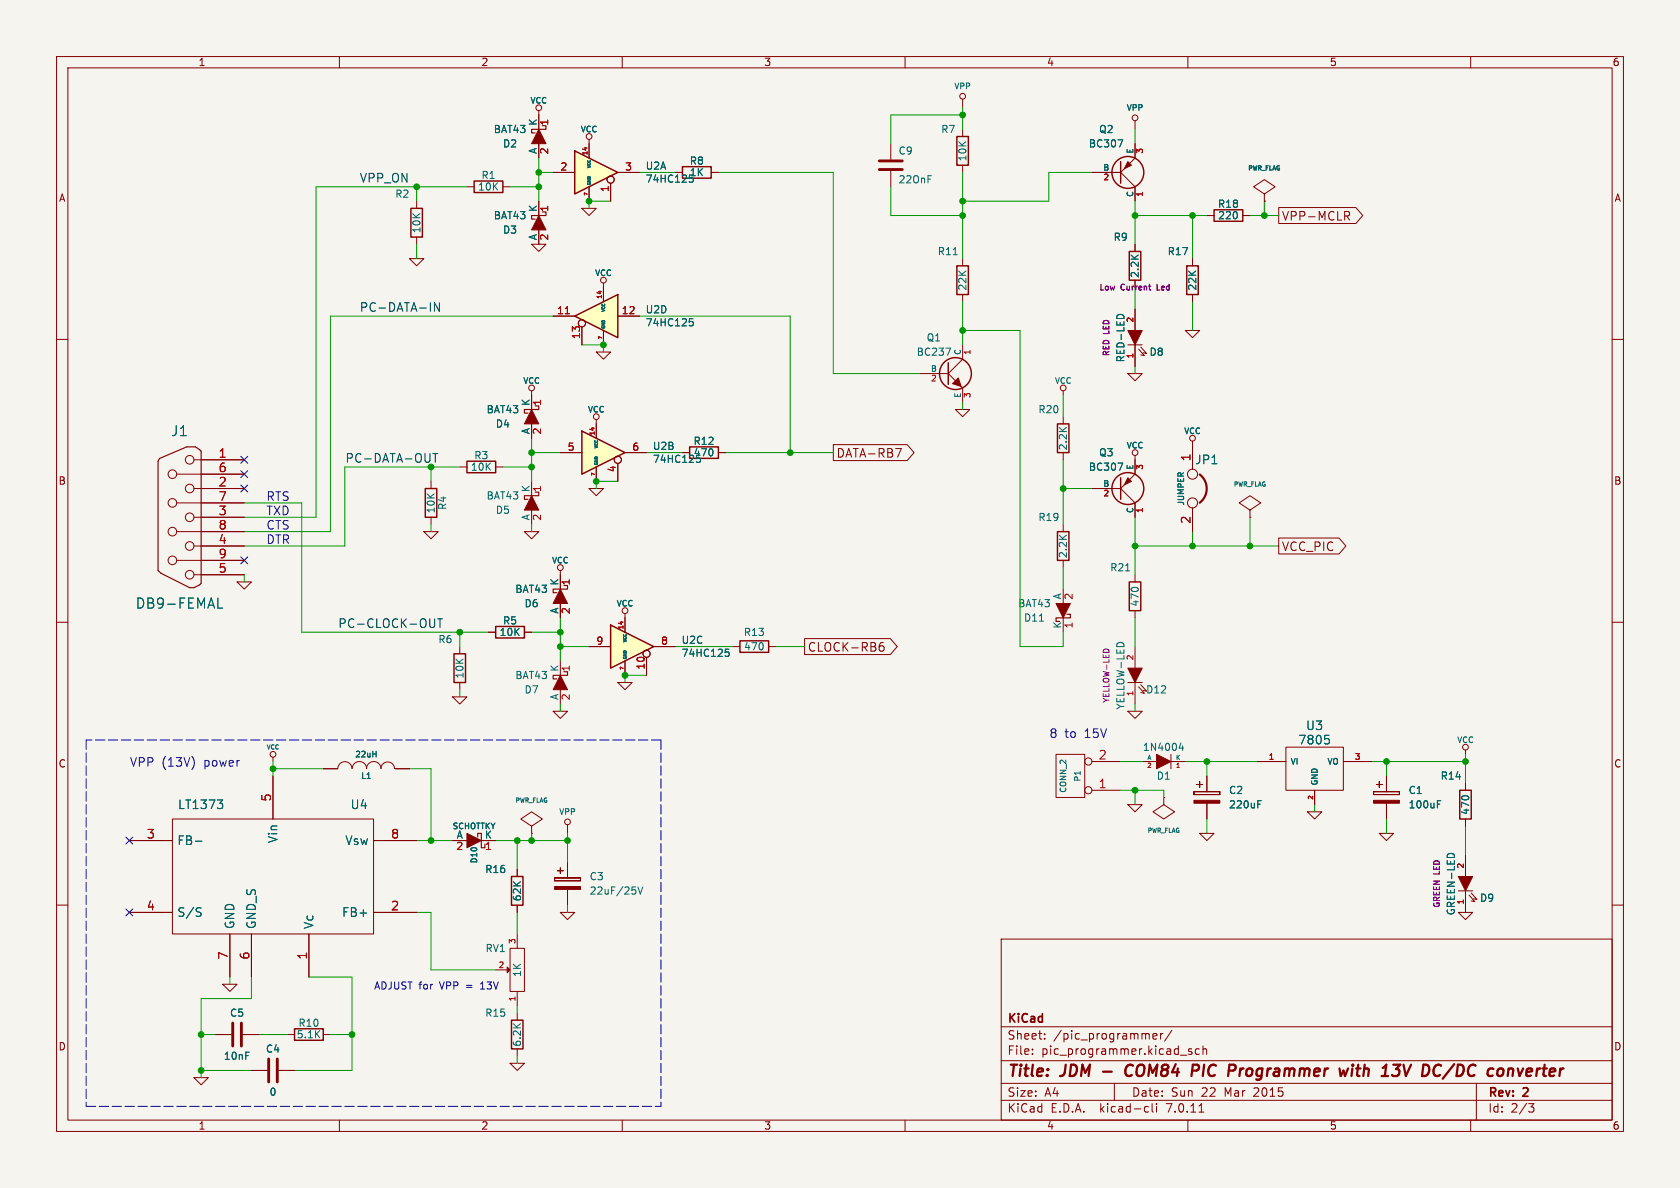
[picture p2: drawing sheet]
<svg xmlns="http://www.w3.org/2000/svg" width="297mm" height="210mm" viewBox="0 0 297 210" stroke-linecap="round" stroke-linejoin="round" font-family="sans-serif">
<path d="M0 0h297v210h-297z" fill="#f5f4ef" stroke="#f5f4ef" stroke-width=".18"/>
<g fill="none" stroke="#840000" stroke-width=".18">
<path d="M10 10h277v190h-277zM12 12h273v186h-273zM60 10v2M110 10v2M160 10v2M210 10v2M260 10v2M10 60h2M106.7 50v.8M285 60h2M105.4 74.2v.7M31.2 83.8h12"/>
<path d="M31.2 88.9h12M31.2 94h12M31.2 99.1h12M34.3 81.3h8.9M34.3 86.4h8.9M34.3 91.4h8.9M34.3 96.5h8.9M81.3 82.6h1.2M87.6 82.6h1.3M92.7 94h2.5l-1.2 1.3zM104.1 86.4h2.6l-1.3 1.2zM188 92.7v1.3"/>
<path d="M188 99.1v1.2M221 90.2l1.9-1.3-1.9-1.3-1.9 1.3 1.9 1.3v1.2M221 91.4h.1M10 110h2M34.3 101.6h8.9M41.9 102.9h2.5l-1.2 1.2zM86.4 111.8h1.2M92.7 111.8h1.3M99.1 101.6v2.5M99.1 106.7v2.5M188 104.1v2.6M188 109.2v2.6"/>
<path d="M285 110h2M201.9 134.6h2.6M207 133.4v2.5M207 134.6h2.5M242.8 140v.5zM242.8 140h4.6zM243.3 138.7h1zM243.8 138.2v1zM245.1 137.2v2.8M247.4 140v.5zM259.1 138.4v1.3M10 160h2"/>
<path d="M80 148.6h2.5M85.1 148.6h2.5M91.4 153.7v1.2M205.7 141v1.2l1.9 1.3-1.9 1.3-1.9-1.3 1.9-1.3M205.7 141h.1M242.8 140.5h4.6zM243.8 147.3h2.6l-1.3 1.3zM245.1 142v2.8M257.8 157.5h2.5M259.1 144.8v1.3M259.1 151.1v3.8M259.1 157.5v3.8"/>
<path d="M259.7 158.2l1 1.2-.6-.1M260.1 157.9l1 1.1-.6-.1M285 160h2M91.4 160v1.3M177 166h108v32h-108zM60 198v2M110 198v2M160 198v2M177 194.5h108M177 191.5h108M177 187.5h108M177 181.5h108"/>
<path d="M182.5 186.3v.1M182.5 185.5v.1M184.7 183.6v.1M184.7 182.8v.1M197 191.5v3M202.6 195.6l.4 .1M203 196.5l-.4 .1M203.7 195.1v1.3l.2 .2M203.8 183.2l.7-.1v-.3l-.5-.1-.2 .2 .1 .7h.6M204.5 195.1v.1M204.5 195.6v1M205.2 182.7v1"/>
<path d="M205.6 182.7l-.3 .1-.1 .2M207.2 182.1l-1.3 2M208.7 186.5h1.1M210 198v2M210.7 185.5l-.4-.1-.2 .2 .1 .2 .5 .2v.3h-.6M212 196.6h.8M212 185.5l-.4-.1-.3 .3v.4l.2 .2h.5M212.7 185.5l.2-.1 .3 .1 .1 .9M212.7 184.9v1.5M260 198v2M261 191.5v6.5M270.2 195.1h1l-.5 .6 .4 .1 .1 .5-.3 .3h-.4"/>
<circle cx="106.7" cy="49.5" r=".51"/>
<circle cx="105.4" cy="73.7" r=".51"/>
<circle cx="30.5" cy="99.1" r=".76"/>
<circle cx="30.5" cy="83.8" r=".76"/>
<circle cx="30.5" cy="94" r=".76"/>
<circle cx="30.5" cy="88.9" r=".76"/>
<circle cx="33.5" cy="86.4" r=".76"/>
<circle cx="33.5" cy="91.4" r=".76"/>
<circle cx="33.5" cy="81.3" r=".76"/>
<circle cx="33.5" cy="96.5" r=".76"/>
<circle cx="33.5" cy="101.6" r=".76"/>
</g>
<g fill="none" stroke="#840000" stroke-width=".4">
<path d="M195 189.4h1.5M199.9 188.2a1.13 1.13 0 0 0-.9 .7 1.13 1.13 0 0 0 .2 1.2l.3 .1 .5-.1M210.9 188.2l.9 .1a.58 .58 0 0 1-.3 1h-.7M219.3 188.9l-.2 1.3M219.7 188.9l-.5 .4M238.3 188.9l-.5 1.3M239.1 188.9l-.2 1.3M239.2 188.2l-.1 .2M239.2 188.2l-.1 .1v.1M239.2 188.2l.1 .1-.2 .1M239.8 188.9h.7M240.1 188.2l-.2 1.7 .1 .2 .3 .1"/>
<path d="M246.3 188.2h1.3l-.8 .8M248.1 188.2l.4 2 1-2M257.1 188.1l-2 2.6M267 188.9l.5 .1v.2l-.1 1M268.3 188.9l.3 1.3 .7-1.3"/>
</g>
<path d="M82.5 81.5h5.1v2.1h-5.1zM186.9 94h2.1v5.1h-2.1zM87.6 110.7h5.1v2.1h-5.1zM258.1 139.7h2v5.1h-2zM90.4 154.9h2.1v5.1h-2.1z" fill="none" stroke="#840000" stroke-width=".25"/>
<g fill="#840000" stroke="#840000" stroke-width=".18">
<path d="M257.8 154.9h2.5l-1.2 2.6z"/>
<path d="M242.8 141.5h4.6v.5h-4.6z"/>
<path d="M99.1 104.1l1.2 2.6h-2.5z"/>
<path d="M186.7 106.7h2.5l-1.2 2.5z"/>
<path d="M82.5 147.3l2.6 1.3-2.6 1.3z"/>
<path d="M204.5 133.4l2.5 1.2-2.5 1.3z"/>
</g>
<path d="M38.5 107.5h.9M183.8 109.8h.7M208.8 131.3l-.3 .9h.7M209.1 131.8v.9M254.1 142.2h.4M254.1 141.5h.6M255.9 151.1l.5-.2 .7 .2" fill="none" stroke="#006464" stroke-width=".18"/>
<path d="M28.2 81.1l4.8-2.1h1.5l1.1 .8v23.3l-1.3 .8h-.8l-5-2.6-.6-.5v-19.3zM99.7 103.5h.6v.6h-2.5v.7h.6M188.6 108.6h.6v.6h-2.5v.7h.6M84.5 148v-.7h.6v2.6h.6v-.7" fill="none" stroke="#840000" stroke-width=".2"/>
<path d="M203 135l.3-.1 .1 .1M208.2 135l.1-.1v.8" fill="none" stroke="#a90000" stroke-width=".18"/>
<path d="M102.9 76.2l7.6 3.8-7.6 3.8z" fill="#ffffc2"/>
<path d="M120.6 29.5h5.1v2h-5.1zM102.9 76.2l7.6 3.8-7.6 3.8zM121.9 79h5.1v2h-5.1zM75.2 86.4h2v5h-2zM52.1 181.9h5v2h-5z" fill="none" stroke="#840000" stroke-width=".25"/>
<g fill="none" stroke="#840000" stroke-width=".18">
<path d="M119.4 30.5h1.2M125.7 30.5h1.3M105.4 74.9v2.6M74.9 94h2.6l-1.3 1.3zM76.2 85.1v1.3M76.2 91.4v1.3M99.1 80h3.8M105.4 82.6v2.5M109.2 81.9v3.2M110.5 80h3.8M120.6 80h1.3M127 80h1.3"/>
<path d="M110.5 108.5v.7M109.2 120.7h2.6l-1.3 1.2zM211.1 140v.5zM211.1 140h4.5zM211.6 138.7h1zM212.1 138.2v1zM213.4 137.2v2.8M215.6 140v.5zM259.1 132.6v.8M211.1 140.5h4.5zM212.1 147.3h2.5l-1.2 1.3zM213.4 142v2.8"/>
<path d="M50.8 182.9h1.3M57.1 182.9h1.3"/>
<circle cx="109.2" cy="81.3" r=".63"/>
<circle cx="110.5" cy="108" r=".51"/>
<circle cx="259.1" cy="132.1" r=".51"/>
</g>
<path d="M123.8 81.5l-.2 .2h-.3M222.4 142.2h.4M222.4 141.5h.6" fill="none" stroke="#006464" stroke-width=".18"/>
<path d="M211.1 141.5h4.5v.5h-4.5z" fill="#840000" stroke="#840000" stroke-width=".18"/>
<path d="M101.6 26.7l7.6 3.8-7.6 3.8z" fill="#ffffc2"/>
<path d="M101.6 26.7l7.6 3.8-7.6 3.8zM80.3 115.6h2v5.1h-2zM90.4 180.3h2.1v5.1h-2.1z" fill="none" stroke="#840000" stroke-width=".25"/>
<g fill="none" stroke="#840000" stroke-width=".18">
<path d="M97.8 30.5h3.8M104.1 25.4v2.5M104.1 33v2.6M107.9 32.4v3.2M109.2 30.5h3.8M105.4 62.2h2.5l-1.2 1.3zM81.3 114.3v1.3M99.1 116.8v2.6M200.7 114.3v3.8M80 123.2h2.5l-1.2 1.3zM81.3 120.7v1.2M97.8 125.7h2.5l-1.2 1.3z"/>
<path d="M99.1 121.9v2.6M186.7 133.4h5.1v7.6h-5.1zM193 139.7h5.1M193 134.6h5.1M199.4 125.7h2.5l-1.2 1.3zM199.4 120.7h2.5M200.7 120.7v3.8M201.3 121.4l1 1.2-.6-.2M201.7 121l1 1.2-.6-.2M222.2 134.6h5.1M227.3 132.1h10.2v7.6h-10.2zM232.4 139.7v2.5"/>
<path d="M237.5 134.6h5.1M94 146.1l1.9-1.3-1.9-1.3-1.9 1.3 1.9 1.3v1.2M94 147.3h.1M87.6 171.5h2.1M90.2 167.6h2.5v7.7h-2.5zM91.4 165.1v2.5M91.4 175.3v2.5M91.4 179.1v1.2M91.4 185.4v1.3"/>
<circle cx="107.9" cy="31.7" r=".63"/>
<circle cx="192.4" cy="134.6" r=".63"/>
<circle cx="192.4" cy="139.7" r=".63"/>
</g>
<path d="M122.6 31.7l-.2 .4-.4 .1M197.7 113.6h.7M234.2 130h.7M234.7 130.6l.3 .3v.3l-.3 .3" fill="none" stroke="#006464" stroke-width=".18"/>
<g fill="#840000" stroke="#840000" stroke-width=".18">
<path d="M199.4 118.1h2.5l-1.2 2.6z"/>
<path d="M99.1 119.4l1.2 2.5h-2.5z"/>
<path d="M89.7 170.9l.5 .6-.5 .5z"/>
</g>
<path d="M195.2 114.8l.3-.1 .4 .1" fill="none" stroke="#840084" stroke-width=".18"/>
<path d="M99.7 118.7h.6v.7h-2.5v.6h.6" fill="none" stroke="#840000" stroke-width=".2"/>
<path d="M107.9 110.5l7.7 3.8-7.7 3.8z" fill="#ffffc2"/>
<path d="M107.9 110.5l7.7 3.8-7.7 3.8zM130.8 113.3h5.1v2h-5.1z" fill="none" stroke="#840000" stroke-width=".25"/>
<g fill="none" stroke="#840000" stroke-width=".18">
<path d="M104.1 114.3h3.8M110.5 109.2v2.6M110.5 116.8v2.6M114.3 116.2v3.2M115.6 114.3h3.8M129.5 114.3h1.3M135.9 114.3h1.3M98 155.2v.5zM98 155.7h4.6zM98 155.2h4.6zM98.6 153.9h1zM99.1 153.4v1z"/>
<path d="M100.3 145.8v1.5M100.3 152.4v2.8M100.3 157.2v2.8M102.6 155.2v.5zM99.1 161.3h2.5l-1.3 1.3z"/>
<circle cx="114.3" cy="115.6" r=".63"/>
<circle cx="100.3" cy="145.3" r=".51"/>
</g>
<path d="M128.2 114.8h.7M128.4 115.2h.3l.2 .3-.1 .5h-.4M112.4 157.4v.5M112.8 156.8l.4 1.3 .4-1.3" fill="none" stroke="#006464" stroke-width=".18"/>
<path d="M98 156.7h4.6v.5h-4.6z" fill="#840000" stroke="#840000" stroke-width=".18"/>
<path d="M101.6 55.9l7.6-3.8v7.6z" fill="#ffffc2"/>
<g fill="none" stroke="#840000" stroke-width=".25">
<path d="M72.6 36.8h2.1v5.1h-2.1zM83.8 32h5.1v2h-5.1zM169.2 24.1h2v5.1h-2zM214.6 37.1h5.1v2h-5.1zM101.6 55.9l7.6-3.8v7.6zM169.2 47h2v5.1h-2zM199.6 44.5h2.1v5h-2.1zM209.8 47h2v5.1h-2zM167.6 64.1v3.8M186.9 74.9h2.1v5.1h-2.1zM199.6 102.9h2.1v5.1h-2.1z"/>
<circle cx="199.4" cy="30.5" r="2.82"/>
<circle cx="168.9" cy="66" r="2.82"/>
<circle cx="199.4" cy="86.4" r="2.82"/>
</g>
<g fill="none" stroke="#840000" stroke-width=".18">
<path d="M95.2 19.6v3.3M170.2 17.5v1.6M73.7 35.6v1.2M82.5 33h1.3M88.9 33h1.3M95.2 25.4v2.5M95.2 35.6v2.5M97.8 30.5h3.8M102.9 36.8h2.5l-1.3 1.3zM104.1 24.6v3.3M104.1 33v2.6M107.9 32.4v3.2"/>
<path d="M109.2 30.5h3.8M119.4 30.5h1.2M125.7 30.5h1.3M157.5 25.4v2.8M157.5 30.2v2.8M170.2 22.9v1.2M170.2 29.2v1.3M193 30.5h5.1M198.1 30.5l2.6 2.5v2.6M198.8 29.8l-.7 .7M200.7 25.4v2.5l-.9 .9M200.7 21.3v1.6"/>
<path d="M213.4 38.1h1.2M219.7 38.1h1.3M223.5 34.3l1.9-1.3-1.9-1.2-1.9 1.2 1.9 1.3v1.3M223.5 35.6h.1M226.1 36.7h13.6l1.2 1.4-1.2 1.4h-13.6zM237.7 37.4h.6l.3 .3-.2 .4-.7 .1M238.1 38.2l.5 .7M72.4 45.7h2.5l-1.2 1.3zM73.7 41.9v1.3M94 43.2h2.5l-1.3 1.3zM95.2 40.6v2.6M97.8 55.9h3.8"/>
<path d="M102.9 57.8v3.2M106.7 50.8v2.5M106.7 58.4v2.6M109.2 55.9h3.8M170.2 45.7v1.3M170.2 52.1v1.2M200.7 43.2v1.3M200.7 49.5v1.3M200.7 54.6v3.8M209.5 58.4h2.6l-1.3 1.3zM210.8 45.7v1.3M210.8 52.1v1.2"/>
<path d="M94 69.1v3.3M94 74.9v2.6M105.4 74.9v2.6M147.3 78.6h13.1l1.2 1.4-1.2 1.4h-13.1zM158.3 79.3h1l-.6 1.5M162.6 66h5M167.6 66l1.3 1.3M168.9 72.4h2.5l-1.2 1.3zM169.9 68.3l.3 .3v2.5M170.2 61v2.5l-2.6 2.5M188 69.1v.8M188 73.7v1.2"/>
<path d="M199.4 66h2.5l-1.2 1.3zM199.4 61h2.5M200.7 61v3.8M201.3 61.7l1 1.2-.6-.2M201.7 61.3l1 1.2-.6-.1M210.8 78v4.9M35.6 86.4h7.6M35.6 81.3h7.6M35.6 91.4h7.6M35.6 96.5h7.6M35.6 83.8h7.6M35.6 88.9h7.6"/>
<path d="M35.6 94h7.6M35.6 99.1h7.6M94 85.1v2.5M94 90.2v2.5M99.1 80h3.8M105.4 82.6v2.5M109.2 81.9v3.2M110.5 80h3.8M120.6 80h1.3M127 80h1.3M188 80v1.3M193 86.4h5.1"/>
<path d="M198.1 86.4l2.6 2.5v2.5M198.8 85.7l-.7 .7M200.7 80.5v3.3l-.9 .9M210.8 89.8v4.2M226.1 95.1h10.6l1.2 1.4-1.2 1.4h-10.6zM35.6 101.6h7.6M86.4 111.8h1.2M92.7 111.8h1.3M99.1 100.8v3.3M99.1 106.7v2.5M104.1 114.3h3.8M110.5 109.2v2.6"/>
<path d="M110.5 116.8v2.6M114.3 116.2v3.2M115.6 114.3h3.8M142.2 112.9h15.2l1.2 1.4-1.2 1.4h-15.2zM155.5 114.3l.5-.1 .3 .3-.1 .5-.5 .1-.2-.1M156.2 113.6a.54 .54 0 0 0-.7 .3M200.7 101.6v1.3M200.7 108v1.2M48.3 133.9v.7M48.3 137.2v7.6M57.1 135.9h2.6M59.7 135.9a1.26 1.26 0 0 1 1.3-1.3 1.26 1.26 0 0 1 1.2 1.3"/>
<path d="M62.3 135.9a1.28 1.28 0 0 1 1.2-1.3 1.28 1.28 0 0 1 1.3 1.3M64.8 135.9a1.28 1.28 0 0 1 1.3-1.3 1.28 1.28 0 0 1 1.3 1.3 1.19 1.19 0 0 1 1.2-1.2 1.19 1.19 0 0 1 1.1 1.2M69.8 135.9h2.6M213.4 137.2v2.8M222.2 134.6h5.1M232.4 139.7v2.5M237.5 134.6h5.1M245.1 137.2v2.8M259.1 138.4v1.3M22.9 148.6h7.6M30.5 144.8h35.5v20.3h-35.5zM66 148.6h7.7"/>
<path d="M80 148.6h2.5M85.1 148.6h2.5M91.4 153.7v1.2M199.4 142.2h2.5l-1.2 1.3zM213.4 142v2.8M231.1 143.5h2.6l-1.3 1.3zM245.1 142v2.8M259.1 144.8v1.3M259.1 151.1v3.8M259.1 157.5v3.8M22.9 161.3h7.6M39.4 174h2.5l-1.3 1.3z"/>
<path d="M40.6 165.1v7.6M44.4 165.1v7.6M54.6 165.1v7.6M66 161.3h7.7M91.4 160v1.3M257.8 161.3h2.5l-1.2 1.3zM34.3 190.5h2.5l-1.2 1.3zM38.1 182.9h2.8M42.9 182.9h2.8M44.4 189.2h2.8M49.3 189.2h2.8M90.2 188h2.5l-1.3 1.2z"/>
<circle cx="95.3" cy="19.1" r=".51"/>
<circle cx="170.2" cy="17" r=".51"/>
<circle cx="104.1" cy="24.1" r=".51"/>
<circle cx="107.9" cy="31.7" r=".63"/>
<circle cx="200.7" cy="20.8" r=".51"/>
<circle cx="102.9" cy="57.1" r=".63"/>
<circle cx="94" cy="68.6" r=".51"/>
<circle cx="188" cy="68.6" r=".51"/>
<circle cx="210.8" cy="77.5" r=".51"/>
<circle cx="109.2" cy="81.3" r=".63"/>
<circle cx="200.7" cy="80" r=".51"/>
<circle cx="210.8" cy="88.9" r=".89"/>
<circle cx="210.8" cy="83.8" r=".89"/>
<circle cx="99.1" cy="100.3" r=".51"/>
<circle cx="114.3" cy="115.6" r=".63"/>
<circle cx="48.3" cy="133.4" r=".51"/>
</g>
<path d="M99.9 55.5h.8" fill="none" stroke="#a90000" stroke-width=".18"/>
<g fill="none" stroke="#006464" stroke-width=".18">
<path d="M122.6 31.7l-.2 .4-.4 .1M197.6 24.7h.9l-.6 1.3M121.9 56.3h.6M122 56.8h.3l.3 .3-.2 .4-.4 .1M168.5 45h.7M197.4 56a.68 .68 0 0 1 .7-.4 .68 .68 0 0 1 .6 .4M167.2 61.5h.9l-.6 1.3M123.8 81.5l-.2 .2h-.3M197.6 81.9h.9l-.6 1.2M38.5 107.5h.9M128.2 114.8h.7M128.4 115.2h.3l.2 .3-.1 .5h-.4"/>
<path d="M199 100.9h.7M65.9 133.3h.6M66.5 132.8v1M234.2 130h.7M234.7 130.6l.3 .3v.3l-.3 .3M34.5 148.7h1.2M38.4 141.4h1l-.5 .6M39.2 142.1l.2 .2-.2 .6M222.4 142.2h.4M222.4 141.5h.6M254.1 142.2h.4M254.1 141.5h.6"/>
<path d="M255.9 151.1l.5-.2 .7 .2M35 160.5h.6M35.3 161.3l.3 .3-.1 .2-.2 .2"/>
</g>
<path d="M155.4 30h4.1M155.4 28.4h4.1M41.1 180.8v4.1M42.7 180.8v4.1M47.5 187.2v4.1M49 187.2v4.1" fill="none" stroke="#840000" stroke-width=".51"/>
<g fill="#840000" stroke="#840000" stroke-width=".18">
<path d="M94 87.6l1.2 2.6h-2.5z"/>
<path d="M169.4 66.8l.5 1.5-1.5-.5z"/>
<path d="M199.4 28.6l.6 .6-1.2 .6z"/>
<path d="M95.2 22.9l1.3 2.5h-2.5z"/>
<path d="M94 72.4l1.2 2.5h-2.5z"/>
<path d="M199.4 84.5l.6 .6-1.2 .6z"/>
<path d="M95.2 38.1l1.3 2.5h-2.5z"/>
<path d="M199.4 58.4h2.5l-1.2 2.6z"/>
</g>
<path d="M95.9 22.2h.6v.7h-2.5v.6h.6M95.9 37.5h.6v.6h-2.5v.6h.6M94.6 71.8h.6v.6h-2.5v.6h.6M94.6 87h.6v.6h-2.5v.7h.6" fill="none" stroke="#840000" stroke-width=".2"/>
<g fill="#840000" stroke="#840000" stroke-width=".25">
<path d="M198.1 28.6v3.8z"/>
<path d="M198.1 84.5v3.8z"/>
</g>
<path d="M203.1 50.6h.3M203.2 51.2l.2 .1" fill="none" stroke="#840084" stroke-width=".18"/>
<path d="M212.1 83.9a3.1 3.1 0 0 1 0 5" fill="none" stroke="#840000" stroke-width=".38"/>
<path d="M77.7 53.5v1.5l-.9-1.5v1.5M76.5 80.2h.9M77 80.2v1.5M76.8 109.4v1.2l-.2 .3M77.4 109.4h.8M77.8 109.4v1.5" fill="none" stroke="#0f0f0f" stroke-width=".18"/>
<path d="M34.3 134.4v1M84.9 174.8h.8M85.1 173.9h-.2" fill="none" stroke="#0000c2" stroke-width=".18"/>
<path d="M15.2 130.8v64.8M116.8 130.8v64.8M116.8 130.8h-101.6M15.2 195.6h101.6" fill="none" stroke="#0000c2" stroke-width=".18" stroke-dasharray="1.7 .6"/>
<g fill="none" stroke="#009600" stroke-width=".18">
<path d="M170.2 19.1v3.8M73.7 33v2.6M82.5 33h-26.6v58.4h-12.7M90.2 33h5M95.2 30.5h2.6M95.2 27.9v7.7M107.9 35.6h-3.8v1.2M113 30.5h6.4M127 30.5h20.3v35.5h15.3M157.5 33v5.1h12.7M170.2 30.5v15.2M170.2 20.3h-12.7v5.1"/>
<path d="M193 30.5h-7.6v5.1h-15.2M200.7 22.9v2.5M200.7 35.6v7.6M200.7 38.1h12.7M210.8 38.1v7.6M221 38.1h5.1M223.5 35.6v2.5M73.7 43.2v2.5M97.8 55.9h-39.4v38.1h-15.2M113 55.9h26.7v24.1M170.2 53.3v7.7M170.2 58.4h10.1v55.9h7.7v-2.5"/>
<path d="M200.7 50.8v3.8M210.8 53.3v5.1M94 77.5v7.6M102.9 61h3.8v1.2M170.2 71.1v1.3M188 69.9v3.8M200.7 64.8v1.2M43.2 88.9h10.1v22.9h33.1M76.2 82.6v2.5M76.2 92.7v1.3M81.3 82.6h-20.3v13.9h-17.8M88.9 82.6h5.1"/>
<path d="M94 80h5.1M94 92.7v1.3M109.2 85.1h-3.8v1.3M114.3 80h6.3M128.3 80h19M188 81.3v11.4M188 86.4h5M200.7 91.4v10.2M200.7 96.5h25.4M210.8 94v2.5M221 91.4v5.1M43.2 101.6v1.3"/>
<path d="M81.3 111.8v2.5M94 111.8h5.1M99.1 109.2v7.6M99.1 114.3h5M114.3 119.4h-3.8v1.3M119.4 114.3h10.1M137.2 114.3h5M188 100.3v3.8M200.7 109.2v5.1M48.3 134.6v2.6M48.3 135.9h8.8M72.4 135.9h3.8v12.7"/>
<path d="M81.3 121.9v1.3M99.1 124.5v1.2M198.1 134.6h3.8M198.1 139.7h7.6v1.3M200.7 124.5v1.2M200.7 139.7v2.5M209.5 134.6h12.7M213.4 134.6v2.6M242.6 134.6h16.5M245.1 134.6v2.6M259.1 133.4v5M73.7 148.6h6.3"/>
<path d="M87.6 148.6h12.7M91.4 148.6v5.1M94 147.3v1.3M100.3 147.3v5.1M213.4 144.8v2.5M232.4 142.2v1.3M245.1 144.8v2.5M259.1 146.1v5M40.6 172.7v1.3M44.4 172.7v3.8h-8.8v14M54.6 172.7h7.6v16.5h-10.1M73.7 161.3h2.5v10.2h11.4"/>
<path d="M91.4 161.3v3.8M91.4 177.8v1.3M100.3 160v1.3M35.6 189.2h8.8M35.6 182.9h2.5M45.7 182.9h5.1M58.4 182.9h3.8M91.4 186.7v1.3"/>
</g>
<path d="M42.6 85.8l1.2 1.2M42.6 83.2l1.2 1.2M42.6 80.7l1.2 1.2M42.6 98.5l1.2 1.2M43.8 85.8l-1.2 1.2M43.8 83.2l-1.2 1.2M43.8 80.7l-1.2 1.2M43.8 98.5l-1.2 1.2M22.3 148l1.2 1.2M23.5 148l-1.2 1.2M22.3 160.7l1.2 1.2M23.5 160.7l-1.2 1.2" fill="none" stroke="#000084" stroke-width=".18"/>
<g fill="#009600" stroke="#009600" stroke-width=".18">
<circle cx="76.2" cy="82.6" r=".51"/>
<circle cx="94" cy="80" r=".51"/>
<circle cx="81.3" cy="111.8" r=".51"/>
<circle cx="35.6" cy="189.2" r=".51"/>
<circle cx="35.6" cy="182.9" r=".51"/>
<circle cx="48.3" cy="135.9" r=".51"/>
<circle cx="76.2" cy="148.6" r=".51"/>
<circle cx="62.2" cy="182.9" r=".51"/>
<circle cx="94" cy="148.6" r=".51"/>
<circle cx="91.4" cy="148.6" r=".51"/>
<circle cx="100.3" cy="148.6" r=".51"/>
<circle cx="99.1" cy="114.3" r=".51"/>
<circle cx="99.1" cy="111.8" r=".51"/>
<circle cx="110.5" cy="119.4" r=".51"/>
<circle cx="105.4" cy="85.1" r=".51"/>
<circle cx="94" cy="82.6" r=".51"/>
<circle cx="259.1" cy="134.6" r=".51"/>
<circle cx="245.1" cy="134.6" r=".51"/>
<circle cx="200.7" cy="139.7" r=".51"/>
<circle cx="213.4" cy="134.6" r=".51"/>
<circle cx="170.2" cy="35.6" r=".51"/>
<circle cx="170.2" cy="38.1" r=".51"/>
<circle cx="170.2" cy="58.4" r=".51"/>
<circle cx="170.2" cy="20.3" r=".51"/>
<circle cx="139.7" cy="80" r=".51"/>
<circle cx="200.7" cy="38.1" r=".51"/>
<circle cx="95.3" cy="30.5" r=".51"/>
<circle cx="73.7" cy="33" r=".51"/>
<circle cx="95.3" cy="33" r=".51"/>
<circle cx="223.5" cy="38.1" r=".51"/>
<circle cx="210.8" cy="96.5" r=".51"/>
<circle cx="200.7" cy="96.5" r=".51"/>
<circle cx="210.8" cy="38.1" r=".51"/>
<circle cx="221" cy="96.5" r=".51"/>
<circle cx="188" cy="86.4" r=".51"/>
<circle cx="104.1" cy="35.6" r=".51"/>
<circle cx="106.7" cy="61" r=".51"/>
</g>
<g font-size="2.8" fill="#840000">
<text x="178" y="190.9">Title:</text>
<text x="187.7" y="190.9">JDM</text>
<text x="200.6" y="190.9">COM84</text>
<text x="213.1" y="190.9">PIC</text>
<text x="220.4" y="190.9">Programmer</text>
<text x="240.9" y="190.9">with</text>
<text x="249.2" y="190.9">13V</text>
<text x="257.1" y="190.9">DC/DC</text>
<text x="269.5" y="190.9">converter</text>
</g>
<g font-size="2.5" fill="#006464">
<text x="30.2" y="77.3">J1</text>
<text x="23.9" y="107.8">DB9-FEMAL</text>
</g>
<g font-size="2.1" fill="#0f0f0f">
<text x="63.5" y="32.4">VPP_ON</text>
<text x="63.5" y="55.2">PC-DATA-IN</text>
<text x="61" y="81.9">PC-DATA-OUT</text>
<text x="59.7" y="111.1">PC-CLOCK-OUT</text>
</g>
<g font-size="2.1" fill="#840000">
<text x="226.5" y="39.2">VPP-MCLR</text>
<text x="147.8" y="81.1">DATA-RB7</text>
<text x="226.5" y="97.6">VCC_PIC</text>
<text x="142.7" y="115.4">CLOCK-RB6</text>
<text x="178" y="184">Sheet:</text>
<text x="178" y="181.2">KiCad</text>
<text x="186.2" y="184">/pic_programmer/</text>
<text x="178" y="186.7">File:</text>
<text x="184.1" y="186.7">pic_programmer.kicad_sch</text>
<text x="178" y="196.9">KiCad</text>
<text x="178" y="194.1">Size:</text>
<text x="184.7" y="194.1">A4</text>
<text x="185.7" y="196.9">E.D.A.</text>
<text x="194.6" y="196.9">kicad-cli</text>
<text x="200" y="194.1">Date:</text>
<text x="206.5" y="196.9">7.0.11</text>
<text x="207" y="194.1">Sun</text>
<text x="212.5" y="194.1">22</text>
<text x="216.6" y="194.1">Mar</text>
<text x="221.9" y="194.1">2015</text>
<text x="263" y="194.3">Rev:</text>
<text x="263" y="196.9">Id:</text>
<text x="267.1" y="196.9">2/3</text>
<text x="269.4" y="194.3">2</text>
</g>
<g font-size="2.1" fill="#a90000">
<text x="38.6" y="81">1</text>
<text x="38.6" y="83.6">6</text>
<text x="210.6" y="81.6" transform="rotate(-90 210.6 81.6)">1</text>
<text x="38.6" y="86.1">2</text>
<text x="38.6" y="88.6">7</text>
<text x="38.6" y="91.2">3</text>
<text x="38.6" y="93.7">8</text>
<text x="210.6" y="92.7" transform="rotate(-90 210.6 92.7)">2</text>
<text x="38.6" y="96.3">4</text>
<text x="38.6" y="101.3">5</text>
<text x="38.6" y="98.8">9</text>
<text x="194.1" y="134.4">2</text>
<text x="48" y="141.8" transform="rotate(-90 48 141.8)">5</text>
<text x="194.1" y="139.4">1</text>
<text x="25.9" y="148.3">3</text>
<text x="69" y="148.3">8</text>
<text x="25.9" y="161">4</text>
<text x="69" y="161">2</text>
<text x="40.4" y="169.7" transform="rotate(-90 40.4 169.7)">7</text>
<text x="44.2" y="169.7" transform="rotate(-90 44.2 169.7)">6</text>
<text x="54.4" y="169.7" transform="rotate(-90 54.4 169.7)">1</text>
</g>
<g font-size="2.1" fill="#006464">
<text x="211.2" y="82.3">JP1</text>
<text x="229.4" y="131.8">7805</text>
<text x="230.8" y="129.3">U3</text>
<text x="31.4" y="143.2">LT1373</text>
<text x="61.9" y="143.2">U4</text>
<text x="31.2" y="149.6">FB-</text>
<text x="49.3" y="149.1" transform="rotate(-90 49.3 149.1)">Vin</text>
<text x="61" y="149.6">Vsw</text>
<text x="31.2" y="162.3">S/S</text>
<text x="41.6" y="164.3" transform="rotate(-90 41.6 164.3)">GND</text>
<text x="45.4" y="164.3" transform="rotate(-90 45.4 164.3)">GND_S</text>
<text x="55.6" y="164.3" transform="rotate(-90 55.6 164.3)">Vc</text>
<text x="60.4" y="162.3">FB+</text>
</g>
<g font-size="2.1" fill="#0000c2">
<text x="47" y="88.7">RTS</text>
<text x="47" y="91.2">TXD</text>
<text x="47" y="93.7">CTS</text>
<text x="47" y="96.3">DTR</text>
<text x="185.4" y="130.6">8</text>
<text x="188.2" y="130.6">to</text>
<text x="191.7" y="130.6">15V</text>
<text x="22.9" y="135.6">VPP (13V)</text>
<text x="36.1" y="135.6">power</text>
</g>
<g font-size="1.8" fill="#840000">
<text x="35" y="11.9">1</text>
<text x="85" y="11.9">2</text>
<text x="135" y="11.9">3</text>
<text x="185" y="11.9">4</text>
<text x="235" y="11.9">5</text>
<text x="285" y="11.9">6</text>
<text x="10.3" y="35.9">A</text>
<text x="285.3" y="35.9">A</text>
<text x="10.3" y="85.9">B</text>
<text x="285.3" y="85.9">B</text>
<text x="10.3" y="135.9">C</text>
<text x="285.3" y="135.9">C</text>
<text x="10.3" y="185.9">D</text>
<text x="285.3" y="185.9">D</text>
<text x="35" y="199.9">1</text>
<text x="85" y="199.9">2</text>
<text x="135" y="199.9">3</text>
<text x="185" y="199.9">4</text>
<text x="235" y="199.9">5</text>
<text x="285" y="199.9">6</text>
</g>
<g font-size="1.8" fill="#006464">
<text x="87.2" y="23.7">BAT43</text>
<text x="95" y="22.3" transform="rotate(-90 95 22.3)">K</text>
<text x="166.3" y="23.7">R7</text>
<text x="194.2" y="23.7">Q2</text>
<text x="88.8" y="26.3">D2</text>
<text x="95" y="27.3" transform="rotate(-90 95 27.3)">A</text>
<text x="121.8" y="29.3">R8</text>
<text x="158.8" y="27.5">C9</text>
<text x="171" y="28.6" transform="rotate(-90 171 28.6)">10K</text>
<text x="192.4" y="26.3">BC307</text>
<text x="69.8" y="35.2">R2</text>
<text x="84.4" y="33.9">10K</text>
<text x="85" y="31.9">R1</text>
<text x="114.1" y="30.2">U2A</text>
<text x="114.1" y="32.5">74HC125</text>
<text x="121.8" y="31.3">1K</text>
<text x="158.8" y="32.6">22OnF</text>
<text x="74.5" y="41.3" transform="rotate(-90 74.5 41.3)">10K</text>
<text x="87.2" y="39">BAT43</text>
<text x="88.8" y="41.5">D3</text>
<text x="95" y="37.6" transform="rotate(-90 95 37.6)">K</text>
<text x="215.2" y="36.9">R18</text>
<text x="215.3" y="39">220</text>
<text x="95" y="42.6" transform="rotate(-90 95 42.6)">A</text>
<text x="165.7" y="45.3">R11</text>
<text x="196.8" y="42.8">R9</text>
<text x="206.3" y="45.3">R17</text>
<text x="171" y="51.5" transform="rotate(-90 171 51.5)">22K</text>
<text x="201.5" y="49.2" transform="rotate(-90 201.5 49.2)">2.2K</text>
<text x="211.7" y="51.5" transform="rotate(-90 211.7 51.5)">22K</text>
<text x="114.1" y="55.6">U2D</text>
<text x="114.1" y="57.9">74HC125</text>
<text x="162" y="63.1">BC237</text>
<text x="163.7" y="60.6">Q1</text>
<text x="199" y="64.1" transform="rotate(-90 199 64.1)">RED-LED</text>
<text x="203.1" y="63.1">D8</text>
<text x="93.7" y="71.9" transform="rotate(-90 93.7 71.9)">K</text>
<text x="85.9" y="73.3">BAT43</text>
<text x="87.6" y="75.8">D4</text>
<text x="93.7" y="76.8" transform="rotate(-90 93.7 76.8)">A</text>
<text x="183.5" y="73.3">R20</text>
<text x="83.1" y="83.4">10K</text>
<text x="83.7" y="81.4">R3</text>
<text x="115.3" y="79.7">U2B</text>
<text x="115.3" y="82">74HC125</text>
<text x="122.5" y="78.8">R12</text>
<text x="122.5" y="80.9">470</text>
<text x="188.8" y="79.7" transform="rotate(-90 188.8 79.7)">2.2K</text>
<text x="192.4" y="83.4">BC307</text>
<text x="194.2" y="80.9">Q3</text>
<text x="85.9" y="88.5">BAT43</text>
<text x="93.7" y="87.1" transform="rotate(-90 93.7 87.1)">K</text>
<text x="77.1" y="90.8" transform="rotate(-90 77.1 90.8)">10K</text>
<text x="79.1" y="90.2" transform="rotate(-90 79.1 90.2)">R4</text>
<text x="87.6" y="91">D5</text>
<text x="93.7" y="92.1" transform="rotate(-90 93.7 92.1)">A</text>
<text x="183.5" y="92.3">R19</text>
<text x="188.8" y="98.8" transform="rotate(-90 188.8 98.8)">2.2K</text>
<text x="196.2" y="101.2">R21</text>
<text x="91" y="105">BAT43</text>
<text x="92.6" y="107.5">D6</text>
<text x="98.8" y="103.6" transform="rotate(-90 98.8 103.6)">K</text>
<text x="179.9" y="107.5">BAT43</text>
<text x="187.7" y="106.1" transform="rotate(-90 187.7 106.1)">A</text>
<text x="201.5" y="107.3" transform="rotate(-90 201.5 107.3)">470</text>
<text x="77.4" y="113.9">R6</text>
<text x="88.2" y="112.6">10K</text>
<text x="88.8" y="110.6">R5</text>
<text x="98.8" y="108.6" transform="rotate(-90 98.8 108.6)">A</text>
<text x="131.4" y="112.6">R13</text>
<text x="180.9" y="110.1">D11</text>
<text x="187.7" y="111.2" transform="rotate(-90 187.7 111.2)">K</text>
<text x="98.8" y="118.8" transform="rotate(-90 98.8 118.8)">K</text>
<text x="120.4" y="114">U2C</text>
<text x="120.4" y="116.3">74HC125</text>
<text x="131.4" y="115.2">470</text>
<text x="82.1" y="120.1" transform="rotate(-90 82.1 120.1)">10K</text>
<text x="91" y="120.2">BAT43</text>
<text x="92.6" y="122.8">D7</text>
<text x="98.8" y="123.8" transform="rotate(-90 98.8 123.8)">A</text>
<text x="199" y="125.5" transform="rotate(-90 199 125.5)">YELLOW-LED</text>
<text x="202.5" y="122.8">D12</text>
<text x="201.9" y="132.9">1N4004</text>
<text x="204.4" y="138">D1</text>
<text x="217.2" y="140.6">C2</text>
<text x="217.2" y="143.1">220uF</text>
<text x="248.9" y="140.6">C1</text>
<text x="248.9" y="143.1">100uF</text>
<text x="254.6" y="138">R14</text>
<text x="80.6" y="148.3">A</text>
<text x="85.6" y="148.3">K</text>
<text x="259.9" y="144.2" transform="rotate(-90 259.9 144.2)">470</text>
<text x="85.7" y="154.5">R16</text>
<text x="104.1" y="155.8">C3</text>
<text x="92.3" y="159.4" transform="rotate(-90 92.3 159.4)">62K</text>
<text x="104.1" y="158.3">22uF/25V</text>
<text x="257.4" y="161.9" transform="rotate(-90 257.4 161.9)">GREEN-LED</text>
<text x="261.5" y="159.6">D9</text>
<text x="85.7" y="168.5">RV1</text>
<text x="92.3" y="172.8" transform="rotate(-90 92.3 172.8)">1K</text>
<text x="40.6" y="179.9">C5</text>
<text x="85.7" y="179.9">R15</text>
<text x="52.4" y="183.7">5.1K</text>
<text x="52.7" y="181.7">R10</text>
<text x="92.3" y="185.1" transform="rotate(-90 92.3 185.1)">6.2K</text>
<text x="39.5" y="187.6">10nF</text>
<text x="46.9" y="186.3">C4</text>
<text x="47.6" y="193.9">0</text>
</g>
<g font-size="1.8" fill="#a90000">
<text x="97.2" y="22.3" transform="rotate(-90 97.2 22.3)">1</text>
<text x="97.2" y="27.4" transform="rotate(-90 97.2 27.4)">2</text>
<text x="99" y="30.2">2</text>
<text x="107.7" y="34" transform="rotate(-90 107.7 34)">1</text>
<text x="110.4" y="30.2">3</text>
<text x="97.2" y="37.5" transform="rotate(-90 97.2 37.5)">1</text>
<text x="97.2" y="42.6" transform="rotate(-90 97.2 42.6)">2</text>
<text x="98.4" y="55.6">11</text>
<text x="109.8" y="55.6">12</text>
<text x="102.6" y="60" transform="rotate(-90 102.6 60)">13</text>
<text x="96" y="71.8" transform="rotate(-90 96 71.8)">1</text>
<text x="96" y="76.9" transform="rotate(-90 96 76.9)">2</text>
<text x="100.3" y="79.8">5</text>
<text x="109" y="83.6" transform="rotate(-90 109 83.6)">4</text>
<text x="111.7" y="79.8">6</text>
<text x="96" y="87.1" transform="rotate(-90 96 87.1)">1</text>
<text x="96" y="92.1" transform="rotate(-90 96 92.1)">2</text>
<text x="101" y="103.6" transform="rotate(-90 101 103.6)">1</text>
<text x="189.9" y="106.1" transform="rotate(-90 189.9 106.1)">2</text>
<text x="101" y="108.7" transform="rotate(-90 101 108.7)">2</text>
<text x="189.9" y="111.2" transform="rotate(-90 189.9 111.2)">1</text>
<text x="101" y="118.8" transform="rotate(-90 101 118.8)">1</text>
<text x="105.3" y="114">9</text>
<text x="114" y="118.5" transform="rotate(-90 114 118.5)">10</text>
<text x="116.8" y="114">8</text>
<text x="101" y="123.9" transform="rotate(-90 101 123.9)">2</text>
<text x="80.6" y="150.6">2</text>
<text x="85.7" y="150.6">1</text>
</g>
<g font-size="1.8" fill="#0000c2">
<text x="66" y="175">ADJUST for</text>
<text x="77.9" y="175">VPP</text>
<text x="82.7" y="175">=</text>
<text x="85.4" y="175">13V</text>
</g>
<g font-size="1.4" fill="#006464">
<text x="168.6" y="16">VPP</text>
<text x="93.7" y="18.5">VCC</text>
<text x="102.6" y="23.6">VCC</text>
<text x="199.1" y="19.8">VPP</text>
<text x="200.4" y="27.3" transform="rotate(-90 200.4 27.3)">E</text>
<text x="194.9" y="30.2">B</text>
<text x="200.4" y="34.9" transform="rotate(-90 200.4 34.9)">C</text>
<text x="105.1" y="49">VCC</text>
<text x="164.5" y="65.8">B</text>
<text x="169.9" y="62.9" transform="rotate(-90 169.9 62.9)">C</text>
<text x="92.4" y="68">VCC</text>
<text x="169.9" y="70.4" transform="rotate(-90 169.9 70.4)">E</text>
<text x="186.4" y="68">VCC</text>
<text x="103.8" y="73.1">VCC</text>
<text x="209.2" y="76.9">VCC</text>
<text x="199.1" y="79.5">VCC</text>
<text x="200.4" y="83.1" transform="rotate(-90 200.4 83.1)">E</text>
<text x="194.9" y="86.1">B</text>
<text x="209.5" y="89.5" transform="rotate(-90 209.5 89.5)">JUMPER</text>
<text x="200.4" y="90.8" transform="rotate(-90 200.4 90.8)">C</text>
<text x="97.5" y="99.8">VCC</text>
<text x="108.9" y="107.4">VCC</text>
<text x="257.5" y="131.5">VCC</text>
<text x="62.7" y="134.1">22uH</text>
<text x="63.7" y="137.9">L1</text>
<text x="228.1" y="135.4">VI</text>
<text x="234.5" y="135.4">VO</text>
<text x="188.7" y="140.3" transform="rotate(-90 188.7 140.3)">CONN_2</text>
<text x="191.2" y="138.3" transform="rotate(-90 191.2 138.3)">P1</text>
<text x="233.1" y="138.9" transform="rotate(-90 233.1 138.9)">GND</text>
<text x="79.9" y="146.8">SCHOTTKY</text>
<text x="98.8" y="144.2">VPP</text>
<text x="84.6" y="152.7" transform="rotate(-90 84.6 152.7)">D10</text>
</g>
<g font-size="1.4" fill="#a90000">
<text x="202.4" y="27.3" transform="rotate(-90 202.4 27.3)">3</text>
<text x="195" y="32.2">2</text>
<text x="202.4" y="34.9" transform="rotate(-90 202.4 34.9)">1</text>
<text x="200.4" y="57.1" transform="rotate(-90 200.4 57.1)">2</text>
<text x="171.9" y="62.8" transform="rotate(-90 171.9 62.8)">1</text>
<text x="200.4" y="63.5" transform="rotate(-90 200.4 63.5)">1</text>
<text x="164.5" y="67.8">2</text>
<text x="171.9" y="70.5" transform="rotate(-90 171.9 70.5)">3</text>
<text x="202.4" y="83.2" transform="rotate(-90 202.4 83.2)">3</text>
<text x="195" y="88.1">2</text>
<text x="202.4" y="90.8" transform="rotate(-90 202.4 90.8)">1</text>
<text x="200.4" y="116.8" transform="rotate(-90 200.4 116.8)">2</text>
<text x="200.4" y="123.2" transform="rotate(-90 200.4 123.2)">1</text>
<text x="224.2" y="134.4">1</text>
<text x="239.4" y="134.4">3</text>
<text x="258.8" y="153.6" transform="rotate(-90 258.8 153.6)">2</text>
<text x="258.8" y="160" transform="rotate(-90 258.8 160)">1</text>
<text x="91.2" y="167" transform="rotate(-90 91.2 167)">3</text>
<text x="88" y="171.2">2</text>
<text x="91.2" y="177.1" transform="rotate(-90 91.2 177.1)">1</text>
</g>
<g font-size="1.4" fill="#840084">
<text x="194.3" y="51.5">Low</text>
<text x="198.1" y="51.5">Current</text>
<text x="204.7" y="51.5">Led</text>
<text x="196.3" y="59.1" transform="rotate(-90 196.3 59.1)">LED</text>
<text x="196.3" y="63.1" transform="rotate(-90 196.3 63.1)">RED</text>
<text x="196.3" y="124.3" transform="rotate(-90 196.3 124.3)">YELLOW-LED</text>
<text x="254.7" y="160.6" transform="rotate(-90 254.7 160.6)">GREEN LED</text>
</g>
<g font-size="1.1" fill="#a90000">
<text x="103.9" y="27.5" transform="rotate(-90 103.9 27.5)">14</text>
<text x="106.4" y="52.9" transform="rotate(-90 106.4 52.9)">14</text>
<text x="105.2" y="77.1" transform="rotate(-90 105.2 77.1)">14</text>
<text x="110.2" y="111.4" transform="rotate(-90 110.2 111.4)">14</text>
<text x="202.7" y="136.1">2</text>
<text x="207.8" y="136.1">1</text>
<text x="232.2" y="141.5" transform="rotate(-90 232.2 141.5)">2</text>
</g>
<g font-size="1.1" fill="#006464">
<text x="220.5" y="30.3">PWR_FLAG</text>
<text x="218" y="86.2">PWR_FLAG</text>
<text x="47" y="132.7">VCC</text>
<text x="202.7" y="134.4">A</text>
<text x="207.7" y="134.4">K</text>
<text x="91" y="142.1">PWR_FLAG</text>
<text x="202.8" y="147.4">PWR_FLAG</text>
</g>
<g font-size=".7" fill="#006464">
<text x="104.5" y="29.8" transform="rotate(-90 104.5 29.8)">VCC</text>
<text x="104.5" y="32.8" transform="rotate(-90 104.5 32.8)">GND</text>
<text x="107.1" y="58.2" transform="rotate(-90 107.1 58.2)">GND</text>
<text x="107.1" y="55.2" transform="rotate(-90 107.1 55.2)">VCC</text>
<text x="105.8" y="82.3" transform="rotate(-90 105.8 82.3)">GND</text>
<text x="105.8" y="79.4" transform="rotate(-90 105.8 79.4)">VCC</text>
<text x="110.9" y="113.7" transform="rotate(-90 110.9 113.7)">VCC</text>
<text x="110.9" y="116.6" transform="rotate(-90 110.9 116.6)">GND</text>
</g>
<g font-size=".7" fill="#a90000">
<text x="103.9" y="34.6" transform="rotate(-90 103.9 34.6)">7</text>
<text x="106.4" y="60" transform="rotate(-90 106.4 60)">7</text>
<text x="105.2" y="84.2" transform="rotate(-90 105.2 84.2)">7</text>
<text x="110.2" y="118.5" transform="rotate(-90 110.2 118.5)">7</text>
</g>
</svg>
